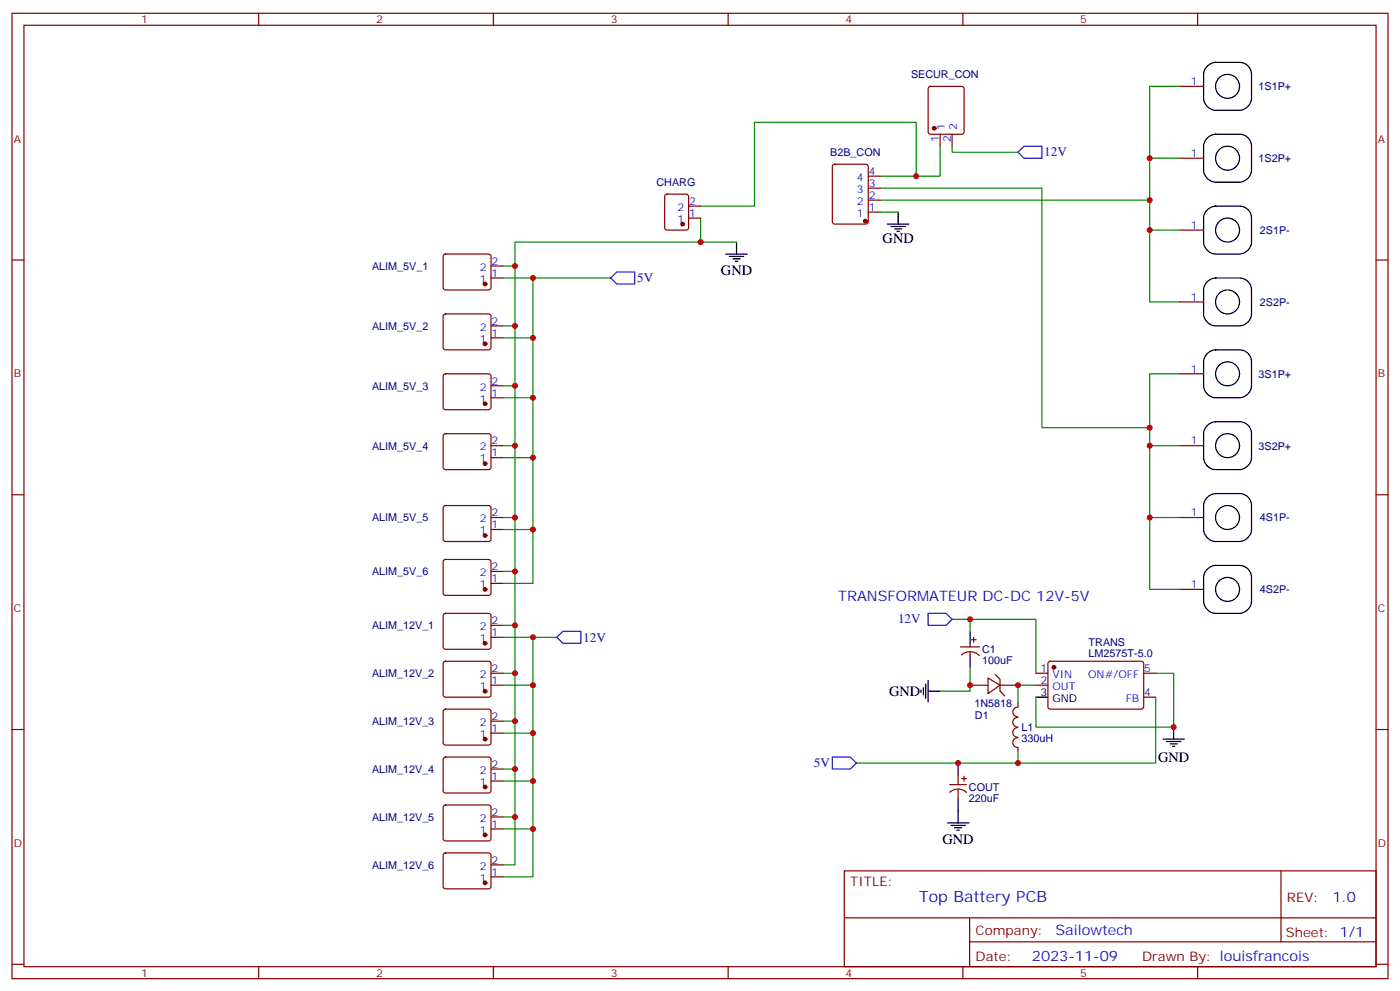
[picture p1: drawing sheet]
<svg xmlns="http://www.w3.org/2000/svg" width="412mm" height="292mm" viewBox="0 0 412 292" stroke-linecap="round" stroke-linejoin="round" font-family="sans-serif">
<g fill="none" stroke="#870000" stroke-width=".35">
<path d="M3.5 3.9h405.4v284.4h-405.4zM7.1 7.4h398.2v277.3h-398.2zM76.2 3.9v3.5M145.3 3.9v3.5M214.5 3.9v3.5M283.6 3.9v3.5M352.8 3.9v3.5M273.6 25.6l.5-.2h9.2l.5 .2 .2 .5v12.7l-.2 .5-.5 .2h-9.2l-.5-.2-.2-.5v-12.7zM276.9 39.5v3.6M280.5 39.5v3.6M347.5 25.4h7M196 57.4l.5-.2h5.6l.7 .4v9.5l-.4 .6-5.9 .1-.7-.5v-9.4z"/>
<path d="M245.4 48.6l.5-.2h9.2l.6 .4 .1 16.5-.5 .6-9.4 .1-.7-.5v-16.4zM255.8 58.9h3.5M255.8 55.4h3.5M255.8 51.9h3.5M347.5 46.6h7M3.5 76.6h3.6M130.8 75l.4-.2h12.7l.5 .2 .2 .5v9.5l-.7 .4-12.9-.1-.5-.6v-9.2zM144.6 78.4h3.6M202.8 64.2h3.6M202.8 60.7h3.6M255.8 62.5h3.5M347.5 67.8h7"/>
<path d="M405.3 76.6h3.6M130.8 92.7l.4-.2h12.7l.5 .2 .2 .5v9.4l-.7 .4h-12.9l-.5-.7v-9.1zM144.6 81.9h3.6M144.6 99.5h3.6M144.6 96h3.6M347.5 88.9h7M130.8 110.3l.4-.2h12.7l.5 .2 .2 .5v9.5l-.7 .4-12.9-.1-.5-.6v-9.2zM144.6 117.2h3.6M144.6 113.6h3.6M347.5 110.1h7M130.8 127.9l.4-.2h12.7l.5 .2 .2 .5v9.5l-.7 .4h-12.9l-.5-.7v-9.2zM144.6 131.3h3.6"/>
<path d="M144.6 134.8h3.6M347.5 131.3h7M3.5 145.7h3.6M130.8 149.1l.4-.2h12.7l.5 .2 .2 .5v9.5l-.7 .4-12.9-.1-.5-.6v-9.2zM144.6 152.4h3.6M144.6 156h3.6M347.5 152.4h7M405.3 145.7h3.6M130.8 165l.4-.2h12.7l.5 .2 .2 .5v9.4l-.7 .5-12.9-.1-.5-.6v-9.2zM144.6 171.8h3.6M144.6 168.3h3.6M347.5 173.6h7"/>
<path d="M130.8 180.9l.4-.2h12.7l.5 .2 .2 .5v9.4l-.7 .4h-12.9l-.5-.7v-9.1zM130.8 195l.4-.2h12.7l.5 .2 .2 .5v9.4l-.7 .5-12.9-.1-.5-.7v-9.1zM144.6 198.3h3.6M144.6 187.7h3.6M144.6 184.2h3.6M282.9 190.5h5.7M283.2 192.9a3.8 3.8 0 0 1 5.3 .2M285.8 189.5v1M285.8 191.9v1.1M286.1 188.4h1.4M286.8 187.7v1.4M291 199.7l3.6 2.1-3.6 2.5z"/>
<path d="M293.2 198.6l1.4 1.5v3.5l1.4 1.4M305.2 198.3h3.5M308.9 195l.5-.2h27.1l.4 .7-.1 12.9-.6 .5-27.1-.1-.4-.6v-12.7zM336.9 198.3h3.5M3.5 214.9h3.6M130.8 209.1l.4-.2h12.7l.5 .2 .2 .5v9.4l-.7 .5-12.9-.1-.5-.6v-9.2zM144.6 201.8h3.6M144.6 215.9h3.6M144.6 212.4h3.6M285.8 201.8h5.2M294.6 201.8h5.3M299.8 214.3a1.41 1.41 0 0 0-1.5 1.4 1.41 1.41 0 0 0 1.5 1.4"/>
<path d="M299.8 211.3a1.41 1.41 0 0 0-1.5 1.4 1.41 1.41 0 0 0 1.5 1.4M299.8 217.3a1.41 1.41 0 0 0-1.5 1.4 1.41 1.41 0 0 0 1.5 1.4M299.8 208.3a1.41 1.41 0 0 0-1.5 1.4 1.41 1.41 0 0 0 1.5 1.4M299.9 207.1v1.1M305.2 201.8h3.5M336.9 205.4h3.5M405.3 214.9h3.6M130.8 223.2l.4-.2h12.7l.5 .2 .2 .5v9.4l-.7 .5-12.9-.1-.5-.6v-9.2zM130.8 237.3l.4-.2h12.7l.5 .2 .2 .5v9.5l-.7 .4-12.9-.1-.5-.6v-9.2zM144.6 230h3.6M144.6 226.5h3.6M279.8 231.1h4.9"/>
<path d="M279.8 233.4a3.5 3.5 0 0 1 4.9 0M282.2 228.3v2.8M282.2 232.5v2.8M283.3 229.3h1.4M284 228.6v1.4M299.9 220.2v1M130.8 251.4l.4-.2h12.7l.5 .2 .2 .5v9.5l-.7 .4-12.9-.1-.5-.6v-9.2zM144.6 244.2h3.6M144.6 240.6h3.6M144.6 258.3h3.6M144.6 254.7h3.6M248.7 256.5h156.6v28.2h-156.6z"/>
<path d="M377.3 256.5v20.9M248.7 270.4h156.5M285.6 277.4h119.6M285.6 270.4v14.1M3.5 284h3.6M76.2 284.7v3.6M145.3 284.7v3.6M214.5 284.7v3.6M283.6 284.7v3.6M352.8 284.7v3.6M405.3 284h3.6"/>
</g>
<g fill="none" stroke="#008700" stroke-width=".35">
<path d="M347.5 25.4h-8.8v63.5h8.8M259.3 55.4h47.6v70.6h31.8v-15.9h8.8M259.3 58.9h79.4M269.9 51.9v-15.9h-47.7v24.7h-15.8M276.9 43.1v8.8h-17.6M280.5 43.1v1.7h19.4M338.7 46.6h8.8M148.2 78.4h3.5M206.4 64.2v7.1h10.6M206.4 71.3h-54.7v97h-3.5M259.3 62.5h5.3M338.7 67.8h8.8"/>
<path d="M148.2 96h3.5M148.2 81.9h31.7M157 81.9v17.6h-8.8M157 99.5v35.3h-8.8M148.2 113.6h3.5M148.2 117.2h8.8M148.2 131.3h3.5M157 134.8v37h-8.8M338.7 126v47.6h8.8M338.7 131.3h8.8M148.2 152.4h3.5M148.2 156h8.8"/>
<path d="M338.7 152.4h8.8M151.7 168.3v86.4h-3.5M148.2 184.2h3.5M148.2 198.3h3.5M148.2 187.7h15.8M157 187.7v70.6h-8.8M280.5 182.4h24.7v15.9M285.8 196.5v7.1h-8.9M285.8 182.4v3.5M340.4 198.3h5.3v15.9h-40.5v-8.8M148.2 212.4h3.5M148.2 201.8h8.8"/>
<path d="M148.2 215.9h8.8M305.2 201.8h-5.3v5.3M340.4 205.4v19.4h-88.2M148.2 226.5h3.5M148.2 230h8.8M299.9 221.2v3.6M148.2 244.2h8.8M148.2 240.6h3.5"/>
</g>
<path d="M299.9 44.8l1.7-1.7h5.3v3.5h-5.3zM179.9 81.9l1.8-1.8h5.3v3.5h-5.3zM164 187.7l1.8-1.8h5.3v3.6h-5.3zM273.4 180.7h5.3l1.8 1.7-1.8 1.8h-5.3zM245.2 223h5.3l1.7 1.8-1.7 1.7h-5.3z" fill="none" stroke="#00f" stroke-width=".35"/>
<g fill="#870000" stroke="#870000" stroke-width=".35">
<circle cx="275.2" cy="37.8" r=".53"/>
<circle cx="310.4" cy="196.5" r=".53"/>
<circle cx="254.9" cy="65.1" r=".53"/>
<circle cx="201.1" cy="66" r=".53"/>
<circle cx="142.9" cy="83.6" r=".53"/>
<circle cx="142.9" cy="101.3" r=".53"/>
<circle cx="142.9" cy="118.9" r=".53"/>
<circle cx="142.9" cy="136.6" r=".53"/>
<circle cx="142.9" cy="157.7" r=".53"/>
<circle cx="142.9" cy="173.6" r=".53"/>
<circle cx="142.9" cy="189.5" r=".53"/>
<circle cx="142.9" cy="203.6" r=".53"/>
<circle cx="142.9" cy="217.7" r=".53"/>
<circle cx="142.9" cy="231.8" r=".53"/>
<circle cx="142.9" cy="245.9" r=".53"/>
<circle cx="142.9" cy="260" r=".53"/>
</g>
<g fill="none" stroke="#000" stroke-width=".35">
<path d="M355.7 19.4a3.6 3.6 0 0 1 2.4-1h7a3.5 3.5 0 0 1 3.6 3.5v7.1a3.8 3.8 0 0 1-3.6 3.5h-7a3.8 3.8 0 0 1-3.6-3.5v-7.1a3.5 3.5 0 0 1 1.2-2.5zM355.7 40.6a3.6 3.6 0 0 1 2.4-1.1h7a3.5 3.5 0 0 1 3.6 3.6v7a3.8 3.8 0 0 1-3.6 3.6h-7a3.8 3.8 0 0 1-3.6-3.6v-7a3.5 3.5 0 0 1 1.2-2.5zM213.8 74.8h6.3M214.8 75.5h4.3M215.9 76.2h2.1M216.6 76.9h.7M217 71.3v3.5M261.4 66h6.4M262.5 66.7h4.2M263.5 67.4h2.1M264.2 68.1h.7M264.6 62.5v3.5"/>
<path d="M355.7 61.7a3.6 3.6 0 0 1 2.4-1h7a3.5 3.5 0 0 1 3.6 3.5v7.1a3.8 3.8 0 0 1-3.6 3.5h-7a3.8 3.8 0 0 1-3.6-3.5v-7.1a3.5 3.5 0 0 1 1.2-2.5zM355.7 82.9a3.6 3.6 0 0 1 2.4-1h7a3.5 3.5 0 0 1 3.6 3.5v7.1a3.8 3.8 0 0 1-3.6 3.5h-7a3.8 3.8 0 0 1-3.6-3.5v-7.1a3.5 3.5 0 0 1 1.2-2.5zM355.7 104.1a3.6 3.6 0 0 1 2.4-1.1h7a3.5 3.5 0 0 1 3.6 3.6v7a3.8 3.8 0 0 1-3.6 3.6h-7a3.8 3.8 0 0 1-3.6-3.6v-7a3.5 3.5 0 0 1 1.2-2.5zM355.7 125.2a3.6 3.6 0 0 1 2.4-1h7a3.5 3.5 0 0 1 3.6 3.5v7.1a3.8 3.8 0 0 1-3.6 3.5h-7a3.8 3.8 0 0 1-3.6-3.5v-7.1a3.5 3.5 0 0 1 1.2-2.5zM355.7 146.4a3.6 3.6 0 0 1 2.4-1h7a3.5 3.5 0 0 1 3.6 3.5v7.1a3.8 3.8 0 0 1-3.6 3.5h-7a3.8 3.8 0 0 1-3.6-3.5v-7.1a3.5 3.5 0 0 1 1.2-2.5zM355.7 167.6a3.6 3.6 0 0 1 2.4-1.1h7a3.5 3.5 0 0 1 3.6 3.6v7a3.8 3.8 0 0 1-3.6 3.6h-7a3.8 3.8 0 0 1-3.6-3.6v-7a3.5 3.5 0 0 1 1.2-2.5zM285.8 185.9v3.6M285.8 193v3.5M271.3 203.2v.7M272 202.5v2.1M272.7 201.5v4.2M273.4 203.6h3.5"/>
<path d="M273.4 200.4v6.4M305.2 205.4h3.5M342.5 217.7h6.4M343.6 218.4h4.2M344.7 219.1h2.1M345.4 219.8h.7M345.7 214.2v3.5M282.2 224.8v3.5M282.2 235.3v7.1M279 242.4h6.4M280.1 243.1h4.2M281.2 243.8h2.1"/>
<path d="M281.9 244.5h.7"/>
<circle cx="361.6" cy="25.4" r="3.5"/>
<circle cx="361.6" cy="46.6" r="3.5"/>
<circle cx="361.6" cy="67.8" r="3.5"/>
<circle cx="361.6" cy="88.9" r="3.5"/>
<circle cx="361.6" cy="110.1" r="3.5"/>
<circle cx="361.6" cy="131.3" r="3.5"/>
<circle cx="361.6" cy="152.4" r="3.5"/>
<circle cx="361.6" cy="173.6" r="3.5"/>
</g>
<g fill="#c00">
<circle cx="338.7" cy="58.9" r=".88"/>
<circle cx="269.9" cy="51.9" r=".88"/>
<circle cx="285.8" cy="182.4" r=".88"/>
<circle cx="345.7" cy="214.2" r=".88"/>
<circle cx="282.2" cy="224.8" r=".88"/>
<circle cx="299.9" cy="224.8" r=".88"/>
<circle cx="285.8" cy="201.8" r=".88"/>
<circle cx="299.9" cy="201.8" r=".88"/>
<circle cx="338.7" cy="126" r=".88"/>
<circle cx="338.7" cy="152.4" r=".88"/>
<circle cx="338.7" cy="131.3" r=".88"/>
<circle cx="338.7" cy="67.8" r=".88"/>
<circle cx="338.7" cy="46.6" r=".88"/>
<circle cx="206.4" cy="71.3" r=".88"/>
<circle cx="151.7" cy="152.4" r=".88"/>
<circle cx="151.7" cy="131.3" r=".88"/>
<circle cx="151.7" cy="113.6" r=".88"/>
<circle cx="151.7" cy="96" r=".88"/>
<circle cx="151.7" cy="78.4" r=".88"/>
<circle cx="157" cy="81.9" r=".88"/>
<circle cx="157" cy="99.5" r=".88"/>
<circle cx="157" cy="117.2" r=".88"/>
<circle cx="157" cy="134.8" r=".88"/>
<circle cx="157" cy="156" r=".88"/>
<circle cx="151.7" cy="168.3" r=".88"/>
<circle cx="151.7" cy="184.2" r=".88"/>
<circle cx="151.7" cy="198.3" r=".88"/>
<circle cx="151.7" cy="212.4" r=".88"/>
<circle cx="151.7" cy="226.5" r=".88"/>
<circle cx="151.7" cy="240.6" r=".88"/>
<circle cx="157" cy="187.7" r=".88"/>
<circle cx="157" cy="201.8" r=".88"/>
<circle cx="157" cy="215.9" r=".88"/>
<circle cx="157" cy="244.2" r=".88"/>
<circle cx="157" cy="230" r=".88"/>
</g>
<text font-size="4.6" fill="#00f" x="270.8" y="265.5">Top Battery PCB</text>
<g font-size="4.2">
<text x="260" y="71.6">GND</text>
<text x="212.4" y="80.9">GND</text>
<text x="261.9" y="205">GND</text>
<text x="341.1" y="224.4">GND</text>
<text x="277.6" y="248.5">GND</text>
</g>
<g font-size="4.2" fill="#00f">
<text x="246.9" y="177.1">TRANSFORMATEUR DC-DC 12V-5V</text>
<text x="392.5" y="265.8">1.0</text>
<text x="310.9" y="275.3">Sailowtech</text>
<text x="304" y="283.1">2023-11-09</text>
</g>
<g font-size="3.9" fill="#00f">
<text x="307.6" y="46.1">12V</text>
<text x="187.7" y="83.2">5V</text>
<text x="264.5" y="183.6">12V</text>
<text x="171.8" y="189.1">12V</text>
<text x="239.7" y="226">5V</text>
</g>
<g font-size="3.9" fill="#800">
<text x="250.5" y="261.1">TITLE:</text>
<text x="379.1" y="265.8">REV:</text>
<text x="287.4" y="275.3">Company:</text>
<text x="378.7" y="275.9">Sheet: 1/1</text>
<text x="287.4" y="283">Date:</text>
<text x="336.4" y="283.1">Drawn By: louisfrancois</text>
</g>
<g font-size="3.2" fill="#800">
<text x="41.6" y="6.9">1</text>
<text x="110.8" y="6.9">2</text>
<text x="179.9" y="6.9">3</text>
<text x="249.1" y="6.9">4</text>
<text x="318.2" y="6.9">5</text>
<text x="4.1" y="42">A</text>
<text x="405.9" y="42">A</text>
<text x="4.1" y="111.2">B</text>
<text x="405.9" y="111.2">B</text>
<text x="4.1" y="180.3">C</text>
<text x="405.9" y="180.3">C</text>
<text x="4.1" y="249.4">D</text>
<text x="405.9" y="249.4">D</text>
<text x="41.6" y="287.7">1</text>
<text x="110.8" y="287.7">2</text>
<text x="179.9" y="287.7">3</text>
<text x="249.1" y="287.7">4</text>
<text x="318.2" y="287.7">5</text>
</g>
<g font-size="3.2" fill="#000080">
<text x="268.4" y="23">SECUR_CON</text>
<text x="370.7" y="26.6">1S1P+</text>
<text x="244.5" y="46">B2B_CON</text>
<text x="370.7" y="47.7">1S2P+</text>
<text x="193.4" y="54.8">CHARG</text>
<text x="371.1" y="68.9">2S1P-</text>
<text x="109.6" y="79.5">ALIM_5V_1</text>
<text x="371.1" y="90.1">2S2P-</text>
<text x="109.6" y="97.1">ALIM_5V_2</text>
<text x="370.7" y="111.2">3S1P+</text>
<text x="109.6" y="114.8">ALIM_5V_3</text>
<text x="109.6" y="132.4">ALIM_5V_4</text>
<text x="370.7" y="132.4">3S2P+</text>
<text x="109.6" y="153.6">ALIM_5V_5</text>
<text x="371.1" y="153.6">4S1P-</text>
<text x="109.6" y="169.5">ALIM_5V_6</text>
<text x="371.1" y="174.7">4S2P-</text>
<text x="109.6" y="185.3">ALIM_12V_1</text>
<text x="320.7" y="190.4">TRANS</text>
<text x="289.3" y="195.5">100uF</text>
<text x="289.3" y="192.4">C1</text>
<text x="320.7" y="193.6">LM2575T-5.0</text>
<text x="109.6" y="199.4">ALIM_12V_2</text>
<text x="287" y="208.2">1N5818</text>
<text x="109.6" y="213.6">ALIM_12V_3</text>
<text x="287.2" y="211.8">D1</text>
<text x="300.9" y="215.3">L1</text>
<text x="300.9" y="218.5">330uH</text>
<text x="109.6" y="227.7">ALIM_12V_4</text>
<text x="285.4" y="233">COUT</text>
<text x="285.4" y="236.1">220uF</text>
<text x="109.6" y="241.8">ALIM_12V_5</text>
<text x="109.6" y="255.9">ALIM_12V_6</text>
</g>
<g font-size="3.2" fill="#00f">
<text x="350.8" y="25.1">1</text>
<text x="276.6" y="41.7" transform="rotate(-90 276.6 41.7)">1</text>
<text x="278.3" y="38.2" transform="rotate(-90 278.3 38.2)">1</text>
<text x="280.1" y="41.7" transform="rotate(-90 280.1 41.7)">2</text>
<text x="281.9" y="38.2" transform="rotate(-90 281.9 38.2)">2</text>
<text x="350.8" y="46.2">1</text>
<text x="252.4" y="53.3">4</text>
<text x="255.9" y="51.5">4</text>
<text x="252.4" y="56.8">3</text>
<text x="255.9" y="58.6">2</text>
<text x="255.9" y="55.1">3</text>
<text x="199.5" y="65.7">1</text>
<text x="199.5" y="62.1">2</text>
<text x="203" y="63.9">1</text>
<text x="203" y="60.4">2</text>
<text x="252.4" y="63.9">1</text>
<text x="252.4" y="60.4">2</text>
<text x="255.9" y="62.1">1</text>
<text x="350.8" y="67.4">1</text>
<text x="144.8" y="78">2</text>
<text x="141.3" y="83.3">1</text>
<text x="141.3" y="79.8">2</text>
<text x="144.8" y="81.5">1</text>
<text x="350.8" y="88.6">1</text>
<text x="144.8" y="95.6">2</text>
<text x="141.3" y="100.9">1</text>
<text x="141.3" y="97.4">2</text>
<text x="144.8" y="99.2">1</text>
<text x="144.8" y="113.3">2</text>
<text x="350.8" y="109.7">1</text>
<text x="141.3" y="118.6">1</text>
<text x="141.3" y="115">2</text>
<text x="144.8" y="116.8">1</text>
<text x="144.8" y="130.9">2</text>
<text x="350.8" y="130.9">1</text>
<text x="141.3" y="136.2">1</text>
<text x="141.3" y="132.7">2</text>
<text x="144.8" y="134.4">1</text>
<text x="141.3" y="153.8">2</text>
<text x="144.8" y="155.6">1</text>
<text x="144.8" y="152.1">2</text>
<text x="350.8" y="152.1">1</text>
<text x="141.3" y="157.4">1</text>
<text x="144.8" y="168">2</text>
<text x="141.3" y="173.2">1</text>
<text x="141.3" y="169.7">2</text>
<text x="144.8" y="171.5">1</text>
<text x="350.8" y="173.2">1</text>
<text x="141.3" y="185.6">2</text>
<text x="144.8" y="183.8">2</text>
<text x="141.3" y="189.1">1</text>
<text x="144.8" y="187.4">1</text>
<text x="144.8" y="197.9">2</text>
<text x="306.5" y="197.9">1</text>
<text x="337.1" y="197.9">5</text>
<text x="141.3" y="203.2">1</text>
<text x="141.3" y="199.7">2</text>
<text x="144.8" y="201.5">1</text>
<text x="306.5" y="201.5">2</text>
<text x="310" y="199.7">VIN</text>
<text x="310" y="203.2">OUT</text>
<text x="320.5" y="199.7">ON#/OFF</text>
<text x="331.6" y="206.8">FB</text>
<text x="337.1" y="205">4</text>
<text x="141.3" y="213.8">2</text>
<text x="144.8" y="215.6">1</text>
<text x="144.8" y="212.1">2</text>
<text x="141.3" y="217.3">1</text>
<text x="141.3" y="227.9">2</text>
<text x="144.8" y="226.2">2</text>
<text x="141.3" y="231.5">1</text>
<text x="144.8" y="229.7">1</text>
<text x="141.3" y="245.6">1</text>
<text x="141.3" y="242">2</text>
<text x="144.8" y="243.8">1</text>
<text x="144.8" y="240.3">2</text>
<text x="141.3" y="256.2">2</text>
<text x="144.8" y="257.9">1</text>
<text x="144.8" y="254.4">2</text>
<text x="141.3" y="259.7">1</text>
</g>
<g font-size="3.2">
<text x="306.5" y="205">3</text>
<text x="310" y="206.8">GND</text>
</g>
</svg>
